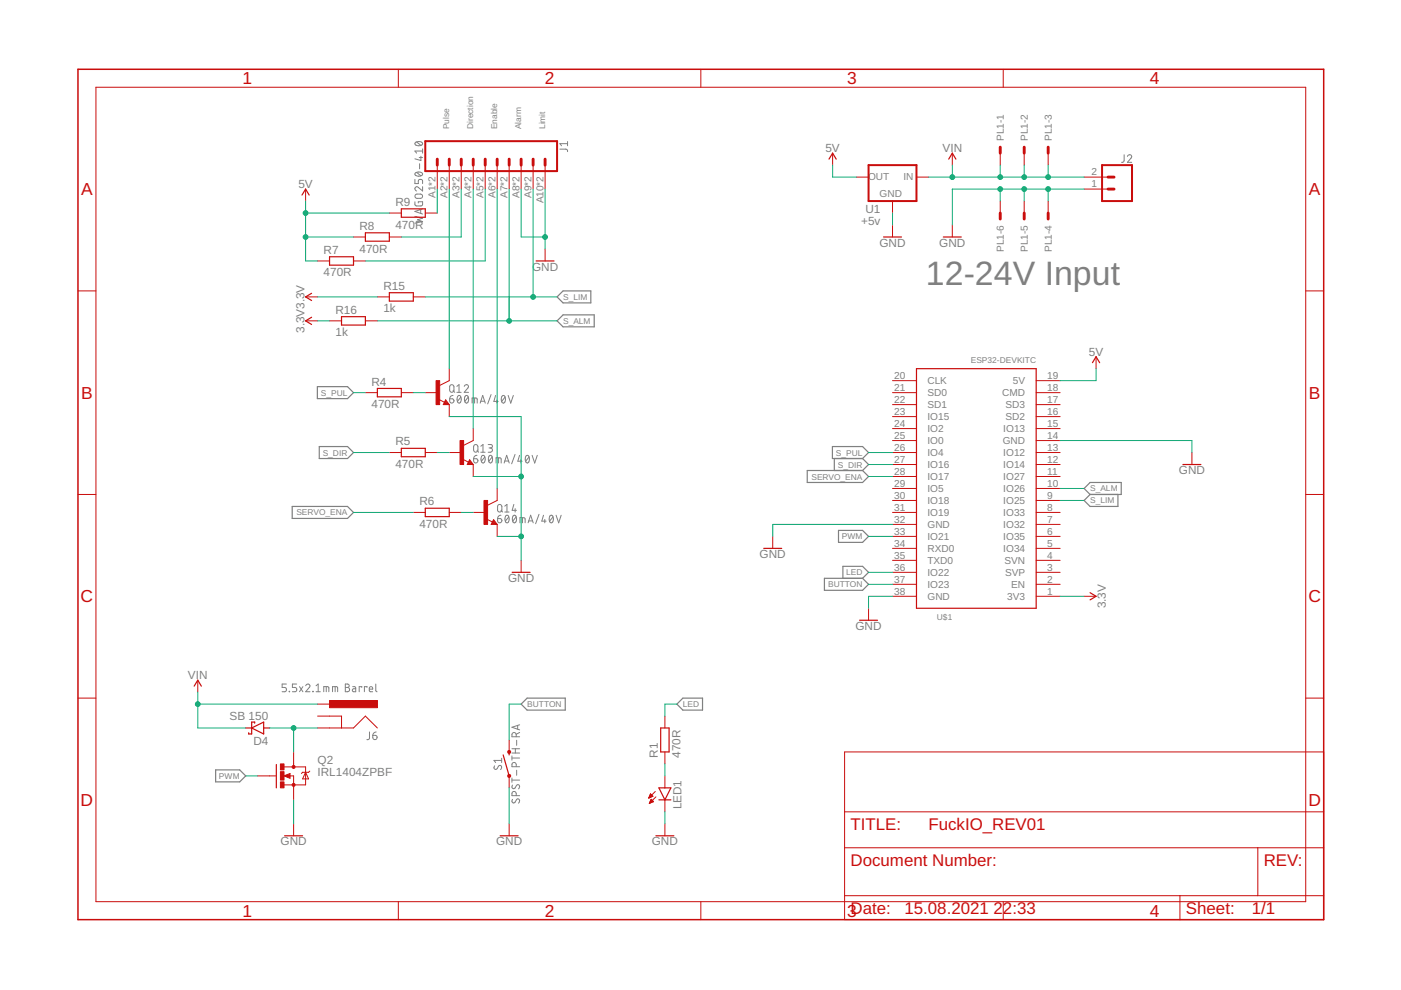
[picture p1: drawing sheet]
<svg xmlns="http://www.w3.org/2000/svg" width="297mm" height="210mm" viewBox="0 0 297 210" stroke-linecap="round" stroke-linejoin="round" font-family="sans-serif">
<g fill="none" stroke="#808080" stroke-width=".21">
<path d="M88 38v.9h.7v-.5a.46 .46 0 0 1 .4-.4 .46 .46 0 0 1 .5 .4v.5M88.1 36.7a1.02 1.02 0 0 1 1.5 .2 .97 .97 0 0 1-1.6 0zM88.1 30.2a1.02 1.02 0 0 1 1.5 .3 .97 .97 0 0 1-1.6 0zM88.3 36.6l.9 .7M88.3 30.1l.9 .7M88.9 33.4h.7M89 34.7v1.1M89.2 33.1v.9l-1.2-.3M89.6 39.6v.9l-.9-.8a.44 .44 0 0 0-.7 .2 .44 .44 0 0 0 .3 .6M89.6 31.6v.9M89.6 32h-1.6l.3 .5M118.7 31.6h1.4l.2 .6"/>
<path d="M120.3 30v.9M120.3 30.5h-1.6l.4 .4M238.3 32.8v1.4l-.5 .2M239 33.2a.44 .44 0 0 1 .7-.4 .44 .44 0 0 1 .1 .7l-.8 .9h.9M88 42.8v.7l.2 .1 1 .1 .4-.2v-.7h-.9v.2M88 45.9l1.6 .3-1.1 .4 1.1 .4-1.6 .3M88.1 41.3l1-.2a.46 .46 0 0 1 .5 .5 .46 .46 0 0 1-.5 .5l-1-.2-.1-.3zM89.2 44.4v.8M89.6 44.3l-1.6 .5 1.6 .6M95.3 84.6h.6a.45 .45 0 0 1 .3 .5 .45 .45 0 0 1-.4 .4 .45 .45 0 0 1-.5-.5zM95.5 81.7l.3-.1 .3 .1 .1 1a.46 .46 0 0 1-.4 .5 .46 .46 0 0 1-.5-.5zM96.1 83.8l-.6 .3-.2 .5"/>
<path d="M96.1 82.8l.3 .4M96.9 81.9l.4-.3v1.6M96.9 83.2h.9M97.1 83.9l.2-.1a.97 .97 0 0 1 0 1.7 1 1 0 0 1-.2-1.6zM97.7 84.2l-.7 .9M98.4 81.9a.44 .44 0 0 1 .7-.3 .44 .44 0 0 1 .1 .7l-.8 .9h.9M98.7 83.9l.2-.1a.97 .97 0 0 1 0 1.7 1.02 1.02 0 0 1-.2-1.6zM99.3 84.2l-.7 .9M100.1 85.5v-1.1l1 .1 .1 1M100.4 97.3h.6a.45 .45 0 0 1 .3 .5 .45 .45 0 0 1-.5 .4 .45 .45 0 0 1-.4-.5zM100.5 94.4l.4-.1 .3 .1 .1 1a.46 .46 0 0 1-.4 .5 .46 .46 0 0 1-.5-.5zM100.6 84.4v1.1"/>
<path d="M101.1 96.5l-.4 .2-.3 .6M101.1 95.5l.4 .4M101.8 85.5l.5-1.7 .6 1.7M101.9 85.1h.9M101.9 94.6l.5-.3v1.6M101.9 95.9h.9M102.2 96.6l.2-.1a.97 .97 0 0 1 0 1.7 1.03 1.03 0 0 1-.2-1.6zM102.8 96.9l-.7 .9M103.5 94.3h.6a.36 .36 0 0 1 .3 .3 .36 .36 0 0 1-.3 .4h-.4M103.7 96.6l.3-.1a.97 .97 0 0 1 0 1.7 1.03 1.03 0 0 1-.3-1.6zM103.9 95a.46 .46 0 0 1 .5 .4 .46 .46 0 0 1-.5 .5h-.4M104.1 83.7l-.7 1.9"/>
<path d="M104.4 96.9l-.8 .9M105.1 83.8l-.4 1.3h.9M105.2 98.2v-1.1l1 .1 .1 1M105.3 84.8v.7M105.7 97.1v1.1M106.5 83.9l.2-.1a.97 .97 0 0 1 0 1.7 1 1 0 0 1-.2-1.6zM106.9 98.2l.5-1.7 .6 1.7M107 97.7h.8M107.1 84.2l-.7 .9M107.7 83.8l.6 1.7 .5-1.7M109.2 96.4l-.7 1.9M110.2 96.5l-.4 1.3h.9"/>
<path d="M110.4 97.4v.8M111.5 96.6l.3-.1a.97 .97 0 0 1 0 1.7 1.03 1.03 0 0 1-.3-1.6zM112.2 96.9l-.8 .9M112.8 96.5l.6 1.7 .5-1.7M105.5 110h.5a.45 .45 0 0 1 .4 .5 .45 .45 0 0 1-.5 .4 .45 .45 0 0 1-.4-.5zM105.6 107.1l.3-.1 .4 .1 .1 1a.46 .46 0 0 1-.5 .5 .46 .46 0 0 1-.4-.5zM106.2 109.2l-.4 .2-.3 .6M106.2 108.2l.4 .4M107 107.3l.5-.3v1.6M107 108.6h.9M107.3 109.3l.2-.1a.95 .95 0 0 1 0 1.6 1 1 0 0 1-.2-1.5zM107.9 109.6l-.8 .9"/>
<path d="M108.8 109.3l.3-.1a.95 .95 0 0 1 0 1.6 1 1 0 0 1-.3-1.5zM108.9 107l-.3 1.2h.9M109.2 107.8v.8M109.4 109.6l-.7 .9M110.2 110.8v-1l1.1 .1v.9M110.8 109.8v1M112 110.8l.5-1.6 .6 1.6M112.1 110.4h.8M114.3 109.1l-.7 1.9M115.2 109.2l-.3 1.3h.9M115.5 110.1v.7M116.6 109.3l.3-.1a.95 .95 0 0 1 0 1.6 1 1 0 0 1-.3-1.5z"/>
<path d="M117.2 109.6l-.7 .9M117.9 109.2l.5 1.6 .6-1.6M60.7 145h-.9v.8h.6a.46 .46 0 0 1 .3 .4 .46 .46 0 0 1-.3 .5h-.6M61.3 146.6l.1 .1zM62.9 145h-.9v.8h.5a.46 .46 0 0 1 .4 .4 .46 .46 0 0 1-.4 .5h-.5M63.5 145.6l.7 1.1M64.2 145.6l-.7 1.1M64.8 145.4a.44 .44 0 0 1 .6-.3 .44 .44 0 0 1 .2 .7l-.8 .9h.9M66.3 146.6l.1 .1zM67 146.7h.9M67 145.4l.5-.4v1.7M68.6 146.7v-1.1l1 .1 .1 1"/>
<path d="M69.2 145.6v1.1M70.5 146.7v-1.1l1 .1 .1 1M71.1 145.6v1.1M73.2 145h.5a.36 .36 0 0 1 .3 .4 .36 .36 0 0 1-.3 .4 .46 .46 0 0 1 .4 .4 .46 .46 0 0 1-.4 .5h-.5zM73.2 145.8h.5M74.8 145.6h.4l.2 .3v.8l-.5-.1-.2-.2 .1-.2 .6-.2M76.7 145.8v-.2h-.5v1.1M77.8 145.8v-.2h-.5v1.1M78.3 146.1h.7a.38 .38 0 0 0-.2-.5 .38 .38 0 0 0-.5 .3l.1 .7 .6 .1M78.3 155.2v1.4l-.2 .2h-.3M79 155.9h.6a.45 .45 0 0 1 .3 .5 .45 .45 0 0 1-.4 .4 .45 .45 0 0 1-.5-.4zM79.7 145v1.4l.2 .3"/>
<path d="M79.8 155.2l-.5 .1-.3 .6M108.5 159.7h1.7M108.5 158.7h1.7M109.3 158.7v1M109.5 156.2v-.4a.46 .46 0 0 0-.5-.5 .46 .46 0 0 0-.5 .5v.4h1.7M109.5 157v1M109.7 153.8v.8M110.2 155.3l-.7 .4M110.2 153.7l-1.7 .5 1.7 .5M104.9 162.4l-.1 .2a.38 .38 0 0 0 .1 .5 .38 .38 0 0 0 .5-.1l.3-.5a.41 .41 0 0 1 .6-.1 .41 .41 0 0 1 0 .6l-.2 .2M106.4 160.8v.9M106.4 161.2h-1.7l.4 .5"/>
<path d="M108.5 160.3v.9M108.5 165v.9M108.5 165.4h1.7M108.5 160.7h1.7M108.7 169.5a.41 .41 0 0 0-.1 .6 .41 .41 0 0 0 .5 .1l.4-.6a.37 .37 0 0 1 .5-.2 .37 .37 0 0 1 .1 .5l-.2 .4M108.7 166.5a.41 .41 0 0 0-.1 .6 .41 .41 0 0 0 .6-.1l.3-.5a.41 .41 0 0 1 .6 0 .41 .41 0 0 1 0 .6l-.2 .2M109.5 168.7v-.4a.46 .46 0 0 0-.5-.5 .46 .46 0 0 0-.5 .5v.4h1.7M109.5 162.6v-.5a.46 .46 0 0 0-.5-.5 .46 .46 0 0 0-.5 .5v.5h1.7M109.5 163.3v1.1"/>
</g>
<g fill="none" stroke="#808080" stroke-width=".25">
<path d="M118.1 62.9l1.3-1.2h5.9v2.5h-5.9zM118.1 68l1.3-1.2h6.6v2.5h-6.6zM67.3 82h6.4l1.3 1.2-1.3 1.3h-6.4zM67.7 94.7h6l1.3 1.2-1.3 1.3h-6zM171.2 99.8h11.7l1.2 1.2-1.2 1.3h-11.7zM176.5 94.7h6.4l1.2 1.2-1.2 1.3h-6.4zM176.9 97.2v2.6M182.9 97.2l1.2 1.3-1.2 1.3M62 107.4h11.7l1.3 1.2-1.3 1.3h-11.7zM177.8 112.5h5.1l1.2 1.2-1.2 1.3h-5.1zM229.8 103.6l1.3-1.3h6.6v2.5h-6.6zM231.1 104.8l-1.3 1.3 1.3 1.3h5.9v-2.6"/>
<path d="M174.8 122.6h8.1l1.2 1.3-1.2 1.3h-8.1zM178.7 122.6v-2.5h4.2l1.2 1.2-1.2 1.3M111.8 148h8v2.6h-8l-1.3-1.3zM143.5 149.3l1.3-1.3h4.1v2.6h-4.1zM45.7 163.2h5.1l1.3 1.3-1.3 1.3h-5.1z"/>
</g>
<path d="M16.5 14.7h264.1v180.3h-264.1zM61.4 164.3l-.9 .2 .9 .3v-.3h-.3" fill="none" stroke="#c90d0c" stroke-width=".32"/>
<g fill="none" stroke="#c90d0c" stroke-width=".21">
<path d="M20.3 18.5h256.5v172.7h-256.5zM84.5 14.7v3.8M148.6 14.7v3.8M212.7 14.7v3.8M92.7 35v5.1M95.2 35v5.1M97.8 35v5.1M100.3 35v5.1M102.9 35v5.1M105.4 35v5.1M107.9 35v5.1M110.5 35v5.1"/>
<path d="M113 35v5.1M115.6 35v5.1M176.5 32.5v2.5M181.6 37.5h2.5M194.3 37.5h2.5M201.9 32.5v2.5M212.1 32.5v2.5M217.1 32.5v2.5M222.2 32.5v2.5M229.8 37.5h5.1M64.8 40.1v2.5M67.3 55.3h2.6"/>
<path d="M75 55.3h2.5M75 50.2h2.5M82.5 50.2h2.6M82.5 45.2h2.6M90.2 45.2h2.5M115.6 52.8v2.5M189.2 42.6v2.6M189.2 47.7v2.5M201.9 47.7v2.5M212.1 42.6v2.6M217.1 42.6v2.6M222.2 42.6v2.6"/>
<path d="M229.8 40.1h5.1M16.5 61.7h3.8M64.8 68h2.5M64.8 62.9h2.5M69.9 68h2.5M77.5 68h2.5M80 62.9h2.5M87.6 62.9h2.6M95.2 78.2v2.5l-2 1M232.4 75.6v2.6M276.8 61.7h3.8M77.5 83.2h2.5"/>
<path d="M82.5 95.9h2.6M85.1 83.2h2.5M90.2 83.2h2.5M90.2 95.9h2.5M93 84.7l1.3 .6M94.5 84.8l.7 1h-1.2zM95.2 85.8v2.5M95.2 95.9h2.6M98.1 97.4l1.2 .6M99.6 97.5l.7 1h-1.2zM100.3 90.9v2.5l-2 1M100.3 98.5v2.5"/>
<path d="M189.2 85.8h5.1M189.2 83.2h5.1M189.2 98.5h5.1M189.2 95.9h5.1M189.2 93.4h5.1M189.2 90.9h5.1M189.2 88.3h5.1M189.2 80.7h5.1M219.7 85.8h5.1M219.7 83.2h5.1M219.7 98.5h5.1M219.7 95.9h5.1"/>
<path d="M219.7 93.4h5.1M219.7 90.9h5.1M219.7 88.3h5.1M219.7 80.7h5.1M252.7 95.9v2.6M16.5 104.8h3.8M87.6 108.6h2.6M95.2 108.6h2.6M100.3 108.6h2.6M103.2 110.1l1.2 .6M104.6 110.2l.8 1h-1.3zM105.4 103.6v2.5l-2 1"/>
<path d="M105.4 111.2v2.5M110.5 118.8v2.5M163.8 113.7v2.6M189.2 111.2h5.1M189.2 108.6h5.1M189.2 118.8h5.1M189.2 116.3h5.1M189.2 113.7h5.1M189.2 106.1h5.1M189.2 103.6h5.1M189.2 101h5.1M219.7 111.2h5.1"/>
<path d="M219.7 108.6h5.1M219.7 118.8h5.1M219.7 116.3h5.1M219.7 113.7h5.1M219.7 106.1h5.1M219.7 103.6h5.1M219.7 101h5.1M276.8 104.8h3.8M184.1 129v2.5M189.2 126.4h5.1M189.2 123.9h5.1M189.2 121.3h5.1"/>
<path d="M219.7 126.4h5.1M219.7 123.9h5.1M219.7 121.3h5.1M229.8 126.4h2.6M16.5 148h3.8M41.9 144.2v2.5M62.3 159.4v3.2M67.3 154.3h7.7l2.5-2.5 2.5 2.5M67.3 151.8h5.1v2.5M67.3 149.3h2.6M107.9 156.9v2.5M141 151.8v2.5"/>
<path d="M141 159.4v2.6M179.1 159.4h101.5v35.6h-101.5zM276.8 148h3.8M54.6 164.5h3.8M60.2 164.5l1.3-.5v1zM60.2 162.6h4.6v3.8h-4.6M61.4 164.5h.9v5.1M62.3 174.7v2.5M64.8 163.7l.6 1.4h-1.2zM65.7 163.5l-.3 .2h-1.2l-.3 .3M107.9 164.5v2.5M107.9 174.7v2.5"/>
<path d="M137.6 169.2h.1M137.6 169.1h.3M137.7 168.9h.5M137.7 168.8h.7M137.7 170.3h.2M137.8 170.1h.4M137.8 168.7h.5M137.8 168.6h.4M137.8 170h.7M137.9 168.4h.1M137.9 169.9h.6M137.9 168.3l.5 .5-.9 .4z"/>
<path d="M137.9 169.8h.5M138 169.7h.2M138 169.5h.1M138 169.5l.6 .5-.9 .3zM138.9 167.8l-1.4 1.4M139.1 169l-1.4 1.3M141 164.5v2.5M141 169.6v2.5M141 174.7v2.5M179.1 179.7h101.5M179.1 172.1h101.5M266.7 179.7v10.2"/>
<path d="M84.5 191.2v3.8M148.6 191.2v3.8M179.1 189.9h101.5M212.7 191.2v3.8M250.2 189.9v5.1"/>
</g>
<g fill="none" stroke="#c90d0c" stroke-width=".61">
<path d="M92.7 33.7v1.3M95.2 33.7v1.3M97.8 33.7v1.3M100.3 33.7v1.3M102.9 33.7v1.3M105.4 33.7v1.3M107.9 33.7v1.3M110.5 33.7v1.3M113 33.7v1.3M115.6 33.7v1.3M212.1 31.2v1.3M217.1 31.2v1.3"/>
<path d="M222.2 31.2v1.3M234.9 37.5h1.3M212.1 45.2v1.2M217.1 45.2v1.2M222.2 45.2v1.2M234.9 40.1h1.3"/>
</g>
<path d="M90.2 29.9h27.9v6.4h-27.9zM184.1 35h10.2v7.6h-10.2zM233.7 35h6.3v7.6h-6.3z" fill="none" stroke="#c90d0c" stroke-width=".42"/>
<g fill="none" stroke="#c90d0c" stroke-width=".25">
<path d="M175.8 33.7l.7-1.2 .8 1.2M201.1 33.7l.8-1.2 .8 1.2M64 41.4l.8-1.3 .8 1.3M69.9 54.4h5.1v1.8h-5.1zM77.5 49.4h5v1.7h-5zM85.1 44.3h5.1v1.8h-5.1zM113.7 55.3h3.8M187.3 50.2h3.8M200 50.2h3.8M66.1 67.3l-1.3 .7 1.3 .8M66.1 62.2l-1.3 .7 1.3 .8M72.4 67.1h5.1v1.8h-5.1z"/>
<path d="M82.5 62.1h5.1v1.7h-5.1zM194.3 78.2h25.4v50.8h-25.4zM231.6 76.9l.8-1.3 .8 1.3M80 82.4h5.1v1.7h-5.1zM85.1 95.1h5.1v1.7h-5.1zM94.5 85.3l.1 .2h-.4l.3-.5 .5 .7h-.8M99.6 98l.1 .2h-.4l.3-.5 .5 .7h-.8M250.8 98.5h3.8M90.2 107.8h5v1.7h-5zM104.6 110.7l.2 .2h-.4l.2-.5 .6 .7h-.8M161.9 116.3h3.8M108.6 121.3h3.8"/>
<path d="M182.2 131.5h3.9M231.1 125.7l1.3 .7-1.3 .8M41.2 145.5l.7-1.3 .8 1.3M52.1 154.3h1.3M53.4 154.3l2.5-1.2v2.5zM54 153.3v-.2h-.6v2.5h-.7v-.2M55.9 154.3h1.3M107.9 159.4v.7M140.1 154.3h1.8v5.1h-1.8zM58.6 162.1v4.9M60.3 177.2h3.9M106 177.2h3.9"/>
<path d="M106.7 160.1l1.2 4.4M139.1 177.2h3.8M139.7 167h2.5l-1.2 2.6zM139.7 169.6h2.5"/>
</g>
<g fill="#c90d0c" stroke="#c90d0c" stroke-width=".21">
<path d="M69.9 148.5h10.1v1.6h-10.1z"/>
<path d="M92.5 80.7h.7v5.1h-.7z"/>
<path d="M97.5 93.4h.8v5.1h-.8z"/>
<path d="M102.6 106.1h.8v5.1h-.8z"/>
<path d="M59.5 165.8h.7v1.2h-.7z"/>
<path d="M59.5 162h.7v1.2h-.7z"/>
<path d="M59.5 163.6h.7v1.8h-.7z"/>
</g>
<g fill="#c90d0c" stroke="#c90d0c" stroke-width=".21">
<circle cx="62.2" cy="166.4" r=".33"/>
<circle cx="62.2" cy="162.6" r=".33"/>
<circle cx="108" cy="164.5" r=".32"/>
<circle cx="108" cy="159.4" r=".32"/>
</g>
<g fill="none" stroke="#0dab76" stroke-width=".21">
<path d="M176.5 35v2.5h5.1M196.8 37.5h33M201.9 35v2.5M212.1 35v2.5M217.1 35v2.5M222.2 35v2.5M64.8 50.2h10.2M64.8 42.6v12.7h2.5M64.8 45.2h17.7M92.7 40.1v5.1M95.2 40.1v38.1M97.8 40.1v10.1h-12.7"/>
<path d="M100.3 40.1v50.8M102.9 40.1v15.2h-25.4M105.4 40.1v63.5M107.9 40.1v27.9M110.5 40.1v10.1h5.1M113 40.1v22.8M115.6 40.1v12.7M189.2 45.2v2.5M212.1 40.1v2.5M217.1 40.1v2.5M222.2 40.1v2.5M229.8 40.1h-27.9v7.6"/>
<path d="M67.3 62.9h12.7M67.3 68h2.6M80 68h38.1M90.2 62.9h27.9M232.4 78.2v2.5h-7.6M75 95.9h7.5M75 83.2h2.5M87.6 83.2h2.6M92.7 95.9h2.5M95.2 88.3h15.3v30.5M184.1 95.9h5.1M184.1 98.5h5.1"/>
<path d="M224.8 93.4h27.9v2.5M75 108.6h12.6M97.8 108.6h2.5M100.3 101h10.2M105.4 113.7h5.1M184.1 113.7h5.1M184.1 101h5.1M189.2 111.2h-25.4v2.5M224.8 106.1h5M224.8 103.6h5M184.1 121.3h5.1M184.1 123.9h5.1"/>
<path d="M189.2 126.4h-5.1v2.6M224.8 126.4h5M41.9 149.3h25.4M41.9 146.7v7.6h10.2M57.2 154.3h10.1M62.3 154.3v5.1M110.5 149.3h-2.6v7.6M143.5 149.3h-2.5v2.5M52.1 164.5h2.5M62.3 169.6v5.1M107.9 167v7.7M141 162v2.5"/>
<path d="M141 172.1v2.6"/>
</g>
<g fill="#0dab76" stroke="#0dab76" stroke-width=".21">
<circle cx="41.9" cy="149.3" r=".51"/>
<circle cx="212.1" cy="37.5" r=".51"/>
<circle cx="217.1" cy="37.5" r=".51"/>
<circle cx="201.9" cy="37.5" r=".51"/>
<circle cx="222.2" cy="37.5" r=".51"/>
<circle cx="212.1" cy="40.1" r=".51"/>
<circle cx="217.1" cy="40.1" r=".51"/>
<circle cx="222.2" cy="40.1" r=".51"/>
<circle cx="115.6" cy="50.2" r=".51"/>
<circle cx="110.5" cy="113.7" r=".51"/>
<circle cx="110.5" cy="101" r=".51"/>
<circle cx="62.3" cy="154.3" r=".51"/>
<circle cx="64.8" cy="50.2" r=".51"/>
<circle cx="64.8" cy="45.2" r=".51"/>
<circle cx="113" cy="62.9" r=".51"/>
<circle cx="107.9" cy="68" r=".51"/>
</g>
<text font-size="7.2" fill="#808080" x="196.3" y="60.4">12-24V Input</text>
<g font-size="3.7" fill="#c90d0c">
<text x="51.4" y="17.9">1</text>
<text x="115.5" y="17.9">2</text>
<text x="179.6" y="17.9">3</text>
<text x="243.8" y="17.9">4</text>
<text x="17.2" y="41.4">A</text>
<text x="277.5" y="41.4">A</text>
<text x="17.2" y="84.5">B</text>
<text x="277.5" y="84.5">B</text>
<text x="17.1" y="127.7">C</text>
<text x="277.4" y="127.7">C</text>
<text x="17.1" y="170.9">D</text>
<text x="277.4" y="170.9">D</text>
<text x="51.4" y="194.4">1</text>
<text x="115.5" y="194.4">2</text>
<text x="179.6" y="194.4">3Date:</text>
<text x="243.8" y="194.4">4</text>
</g>
<g font-size="3.6" fill="#c90d0c">
<text x="180.3" y="175.9">TITLE:</text>
<text x="196.8" y="175.9">FuckIO_REV01</text>
<text x="180.3" y="183.6">Document Number:</text>
<text x="267.9" y="183.6">REV:</text>
<text x="191.8" y="193.7">15.08.2021</text>
<text x="210.7" y="193.7">22:33</text>
<text x="251.4" y="193.7">Sheet:</text>
<text x="265.4" y="193.7">1/1</text>
</g>
<g font-size="2.5" fill="#808080">
<text x="175" y="32.2">5V</text>
<text x="199.8" y="32.2">VIN</text>
<text x="63.3" y="39.8">5V</text>
<text x="83.8" y="43.7">R9</text>
<text x="182.6" y="47.7">+5v</text>
<text x="183.5" y="45.2">U1</text>
<text x="68.6" y="53.8">R7</text>
<text x="76.2" y="53.5">470R</text>
<text x="76.2" y="48.7">R8</text>
<text x="83.8" y="48.5">470R</text>
<text x="186.4" y="52.3">GND</text>
<text x="199.1" y="52.3">GND</text>
<text x="68.6" y="58.6">470R</text>
<text x="112.8" y="57.4">GND</text>
<text x="81.3" y="61.4">R15</text>
<text x="64.5" y="70.6" transform="rotate(-90 64.5 70.6)">3.3V3.3V</text>
<text x="71.1" y="71.3">1k</text>
<text x="71.1" y="66.5">R16</text>
<text x="81.3" y="66.2">1k</text>
<text x="230.9" y="75.4">5V</text>
<text x="78.8" y="81.8">R4</text>
<text x="78.8" y="86.6">470R</text>
<text x="83.8" y="94.5">R5</text>
<text x="83.8" y="99.3">470R</text>
<text x="249.9" y="100.5">GND</text>
<text x="88.9" y="107.2">R6</text>
<text x="88.9" y="112">470R</text>
<text x="161.1" y="118.3">GND</text>
<text x="107.7" y="123.4">GND</text>
<text x="234.4" y="129" transform="rotate(-90 234.4 129)">3.3V</text>
<text x="181.4" y="133.5">GND</text>
<text x="39.9" y="143.9">VIN</text>
<text x="48.7" y="152.7">SB 150</text>
<text x="53.7" y="158">D4</text>
<text x="67.3" y="162">Q2</text>
<text x="139.5" y="160.7" transform="rotate(-90 139.5 160.7)">R1</text>
<text x="144.3" y="160.7" transform="rotate(-90 144.3 160.7)">470R</text>
<text x="67.3" y="164.5">IRL1404ZPBF</text>
<text x="144.5" y="171.6" transform="rotate(-90 144.5 171.6)">LED1</text>
<text x="59.5" y="179.2">GND</text>
<text x="105.2" y="179.2">GND</text>
<text x="138.2" y="179.2">GND</text>
</g>
<g font-size="2.1" fill="#808080">
<text x="212.8" y="29.9" transform="rotate(-90 212.8 29.9)">PL1-1</text>
<text x="217.9" y="29.9" transform="rotate(-90 217.9 29.9)">PL1-2</text>
<text x="223" y="29.9" transform="rotate(-90 223 29.9)">PL1-3</text>
<text x="92.4" y="42" transform="rotate(-90 92.4 42)">A1*2</text>
<text x="94.9" y="42" transform="rotate(-90 94.9 42)">A2*2</text>
<text x="97.4" y="42" transform="rotate(-90 97.4 42)">A3*2</text>
<text x="100" y="42" transform="rotate(-90 100 42)">A4*2</text>
<text x="102.5" y="42" transform="rotate(-90 102.5 42)">A5*2</text>
<text x="105.1" y="42" transform="rotate(-90 105.1 42)">A6*2</text>
<text x="107.6" y="42" transform="rotate(-90 107.6 42)">A7*2</text>
<text x="110.1" y="42" transform="rotate(-90 110.1 42)">A8*2</text>
<text x="112.7" y="42" transform="rotate(-90 112.7 42)">A9*2</text>
<text x="184.1" y="38.2">OUT</text>
<text x="186.5" y="41.9">GND</text>
<text x="191.5" y="38.2">IN</text>
<text x="231.4" y="39.7">1</text>
<text x="231.4" y="37.2">2</text>
<text x="115.2" y="43.1" transform="rotate(-90 115.2 43.1)">A10*2</text>
<text x="212.8" y="53.4" transform="rotate(-90 212.8 53.4)">PL1-6</text>
<text x="217.9" y="53.4" transform="rotate(-90 217.9 53.4)">PL1-5</text>
<text x="223" y="53.4" transform="rotate(-90 223 53.4)">PL1-4</text>
<text x="189.6" y="80.4">20</text>
<text x="189.6" y="82.9">21</text>
<text x="196.6" y="81.5">CLK</text>
<text x="214.8" y="81.5">5V</text>
<text x="222" y="82.9">18</text>
<text x="222" y="80.4">19</text>
<text x="189.6" y="85.4">22</text>
<text x="189.6" y="88">23</text>
<text x="196.6" y="84">SD0</text>
<text x="196.6" y="86.6">SD1</text>
<text x="196.6" y="89.1">IO15</text>
<text x="212.5" y="84">CMD</text>
<text x="213.2" y="89.1">SD2</text>
<text x="213.2" y="86.6">SD3</text>
<text x="222" y="88">16</text>
<text x="222" y="85.4">17</text>
<text x="189.6" y="90.5">24</text>
<text x="189.6" y="93.1">25</text>
<text x="189.6" y="95.6">26</text>
<text x="196.6" y="91.6">IO2</text>
<text x="196.6" y="94.2">IO0</text>
<text x="212.6" y="94.2">GND</text>
<text x="212.7" y="91.6">IO13</text>
<text x="222" y="95.6">13</text>
<text x="222" y="93.1">14</text>
<text x="222" y="90.5">15</text>
<text x="189.6" y="98.1">27</text>
<text x="189.6" y="100.7">28</text>
<text x="196.6" y="96.7">IO4</text>
<text x="196.6" y="99.3">IO16</text>
<text x="196.6" y="101.8">IO17</text>
<text x="212.7" y="101.8">IO27</text>
<text x="212.7" y="99.3">IO14</text>
<text x="212.7" y="96.7">IO12</text>
<text x="222" y="100.7">11</text>
<text x="222" y="98.1">12</text>
<text x="189.6" y="103.2">29</text>
<text x="189.6" y="105.8">30</text>
<text x="196.6" y="104.3">IO5</text>
<text x="196.6" y="106.9">IO18</text>
<text x="212.7" y="106.9">IO25</text>
<text x="212.7" y="104.3">IO26</text>
<text x="222" y="105.8">9</text>
<text x="222" y="103.2">10</text>
<text x="189.6" y="108.3">31</text>
<text x="189.6" y="110.8">32</text>
<text x="189.6" y="113.4">33</text>
<text x="196.6" y="109.4">IO19</text>
<text x="196.6" y="112">GND</text>
<text x="212.7" y="112">IO32</text>
<text x="212.7" y="109.4">IO33</text>
<text x="222" y="113.4">6</text>
<text x="222" y="110.8">7</text>
<text x="222" y="108.3">8</text>
<text x="189.6" y="115.9">34</text>
<text x="189.6" y="118.5">35</text>
<text x="196.6" y="114.5">IO21</text>
<text x="196.6" y="117">RXD0</text>
<text x="196.6" y="119.6">TXD0</text>
<text x="212.7" y="117">IO34</text>
<text x="212.7" y="114.5">IO35</text>
<text x="213" y="119.6">SVN</text>
<text x="222" y="118.5">4</text>
<text x="222" y="115.9">5</text>
<text x="189.6" y="121">36</text>
<text x="189.6" y="123.5">37</text>
<text x="196.6" y="122.1">IO22</text>
<text x="196.6" y="124.6">IO23</text>
<text x="213.1" y="122.1">SVP</text>
<text x="214.4" y="124.6">EN</text>
<text x="222" y="123.5">2</text>
<text x="222" y="121">3</text>
<text x="189.6" y="126.1">38</text>
<text x="196.6" y="127.2">GND</text>
<text x="213.6" y="127.2">3V3</text>
<text x="222" y="126.1">1</text>
</g>
<g font-size="1.8" fill="#808080">
<text x="95.3" y="27.4" transform="rotate(-90 95.3 27.4)">Pulse</text>
<text x="100.3" y="27.4" transform="rotate(-90 100.3 27.4)">Direction</text>
<text x="105.4" y="27.4" transform="rotate(-90 105.4 27.4)">Enable</text>
<text x="110.5" y="27.4" transform="rotate(-90 110.5 27.4)">Alarm</text>
<text x="115.6" y="27.4" transform="rotate(-90 115.6 27.4)">Limit</text>
<text x="119.4" y="63.6">S_LIM</text>
<text x="119.4" y="68.7">S_ALM</text>
<text x="205.8" y="76.9">ESP32-DEVKITC</text>
<text x="68" y="83.9">S_PUL</text>
<text x="68.4" y="96.6">S_DIR</text>
<text x="172" y="101.7">SERVO_ENA</text>
<text x="177.2" y="96.6">S_PUL</text>
<text x="177.6" y="99.1">S_DIR</text>
<text x="231.1" y="106.7">S_LIM</text>
<text x="231.1" y="104.2">S_ALM</text>
<text x="62.8" y="109.3">SERVO_ENA</text>
<text x="178.5" y="114.4">PWM</text>
<text x="175.6" y="124.5">BUTTON</text>
<text x="179.4" y="122">LED</text>
<text x="198.6" y="131.5">U$1</text>
<text x="111.8" y="149.9">BUTTON</text>
<text x="144.8" y="149.9">LED</text>
<text x="46.4" y="165.2">PWM</text>
</g>
</svg>
